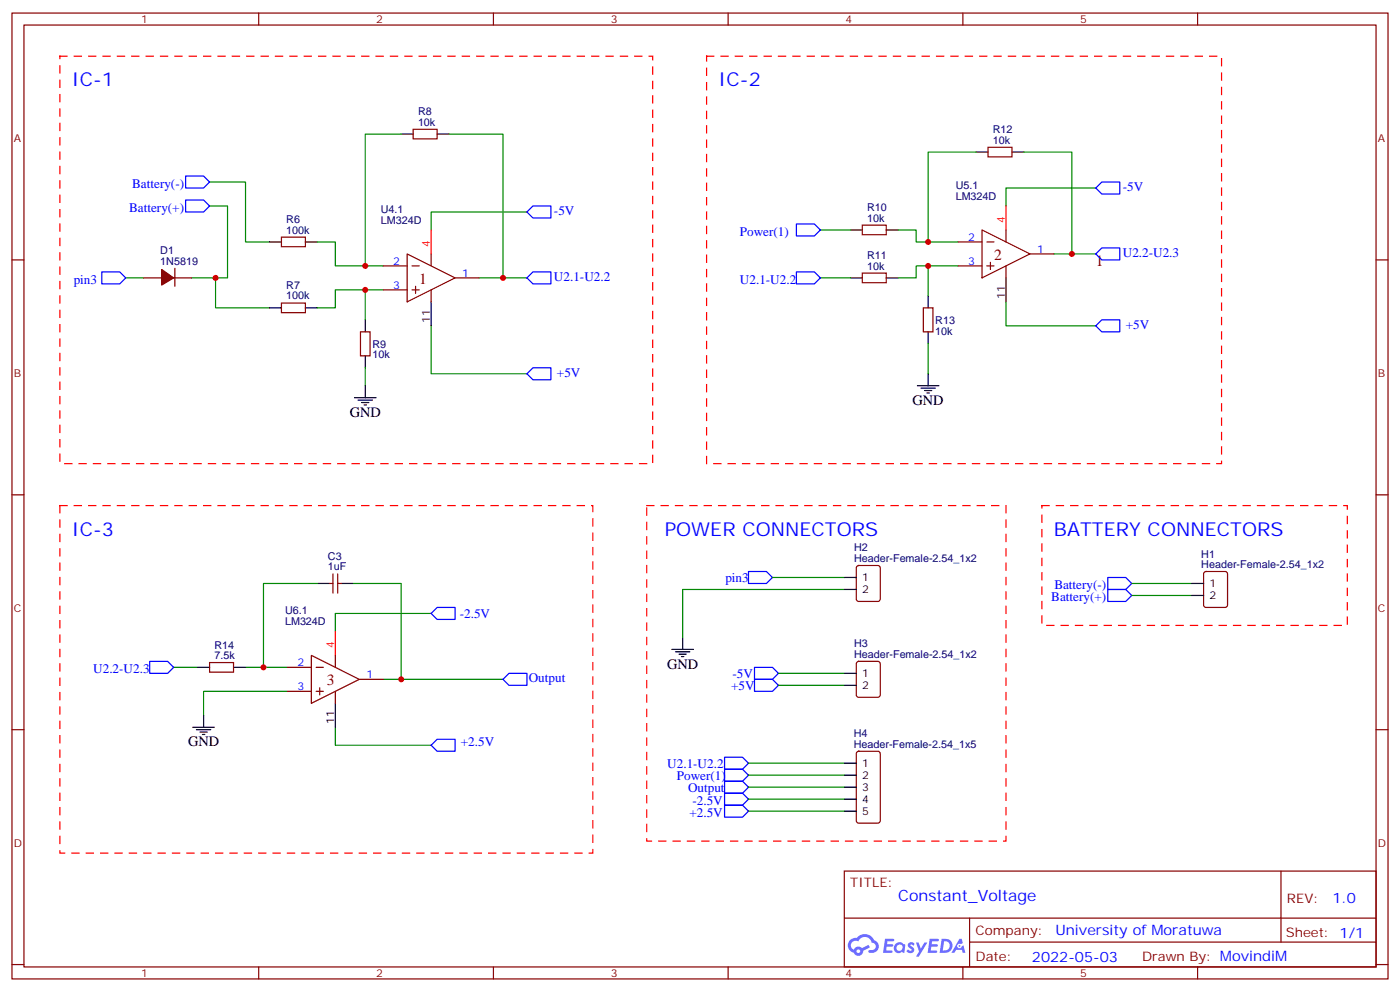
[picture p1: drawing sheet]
<svg xmlns="http://www.w3.org/2000/svg" width="412mm" height="292mm" viewBox="0 0 412 292" stroke-linecap="round" stroke-linejoin="round" font-family="sans-serif">
<g fill="none" stroke="#870000" stroke-width=".35">
<path d="M3.5 3.8h405.4v284.4h-405.4zM7.1 7.4h398.2v277.3h-398.2zM76.2 3.8v3.6M145.3 3.8v3.6M214.5 3.8v3.6M283.6 3.8v3.6M352.8 3.8v3.6M3.5 76.5h3.6M405.3 76.5h3.6M3.5 145.7h3.6M405.3 145.7h3.6M3.5 214.8h3.6"/>
<path d="M405.3 214.8h3.6M248.7 256.4h156.6v28.3h-156.6zM377.3 256.5v20.8M248.7 270.3h156.5M285.6 277.3h119.6M285.6 270.3v14.1M3.5 284h3.6M76.2 284.7v3.5M145.3 284.7v3.5M214.5 284.7v3.5M283.6 284.7v3.5M352.8 284.7v3.5"/>
<path d="M405.3 284h3.6"/>
</g>
<g fill="#5487ff">
<path d="M267.7 277.6a1.22 1.22 0 0 1 1.7 .3l-.4 .6a.47 .47 0 0 0-.3-.5 .47 .47 0 0 0-.5 .2l.1 .3a1.14 1.14 0 0 1 .8 1.7 1.14 1.14 0 0 1-1.9 0l-.2-.2 .5-.5 .7 .4a.29 .29 0 0 0 .3-.3 .29 .29 0 0 0-.2-.3 1.04 1.04 0 0 1-.6-1.7z"/>
<path d="M260.7 276.4h2.4l.3 .1-.2 .5-1.8 .1-.1 .9h1.5l.3 .3-.3 .4h-1.6l-.2 1.1h1.7l.2 .4-.2 .3h-2.6z"/>
<path d="M273.8 276.4h2.4l.3 .1-.1 .5-1.8 .1-.2 .9h1.6l.3 .3-.4 .4h-1.6l-.1 1.1h1.7l.2 .4-.2 .3h-2.6z"/>
<path d="M282.6 276.4h.7l.3 1.2-.6 .3a.69 .69 0 0 0-1 .3 .69 .69 0 0 0 .4 1 .69 .69 0 0 0 .9-.6l.5-.3 .6 2.2h-.8l-.2-.9h-1.8l-.5 .9h-.8z"/>
<path d="M269.8 277.4h.8l.6 1.9 1.1-1.9h.9l-2.6 4.2h-.8l.9-1.5z"/>
<path d="M277.4 276.4l-.6 4.1h1.3a2.11 2.11 0 0 0 2.5-2.1 2.11 2.11 0 0 0-2.5-2zM278.1 277.1a1.39 1.39 0 0 1 1.7 1.4 1.39 1.39 0 0 1-1.8 1.3h-.3z"/>
<path d="M263.7 278a1.54 1.54 0 0 0-.1 2.1 1.54 1.54 0 0 0 2.2 .2l.6 .2 .3-2.3-.2-.2-.4-.1a1.49 1.49 0 0 0-2.4 .1zM264 279a.94 .94 0 0 1 1.8 0 .94 .94 0 0 1-1.8 0z"/>
<path d="M250.4 276.7a2.18 2.18 0 0 0 1.1 3.8 1.44 1.44 0 0 0 1.6 .9 1.44 1.44 0 0 0 1.2-1.5l2-1-.5-.7-1.9 .9a1.47 1.47 0 0 0-2.4 .5 1.39 1.39 0 0 1-.7-2 1.39 1.39 0 0 1 2-.5 2.12 2.12 0 0 1 2.2-1.3 2.12 2.12 0 0 1 1.9 1.7 1.14 1.14 0 0 1 1.1 1.4 1.14 1.14 0 0 1-1.7 .8 .43 .43 0 0 0-.5 .3 .43 .43 0 0 0 .4 .5 1.98 1.98 0 0 0 2.5-1.2 1.98 1.98 0 0 0-1.2-2.5 3.1 3.1 0 0 0-5.3-.7l-.9 .1zM252.3 280a.55 .55 0 0 1 1.1 0 .55 .55 0 0 1-1.1 0z"/>
<circle cx="282.6" cy="278.5" r=".26"/>
</g>
<g fill="none" stroke="#00f" stroke-width=".35">
<path d="M54.7 51.8h5.3l1.7 1.8-1.7 1.8h-5.3zM54.7 58.9h5.3l1.7 1.7-1.7 1.8h-5.3zM322.8 55.4l1.8-1.8h5.2v3.5h-5.2zM155.2 62.4l1.8-1.8h5.3v3.6h-5.3zM234.6 65.9h5.3l1.8 1.8-1.8 1.8h-5.3zM322.8 74.8l1.8-1.8h5.2v3.5h-5.2zM30 80h5.3l1.7 1.8-1.7 1.8h-5.3zM155.2 81.8l1.8-1.8h5.3v3.6h-5.3zM234.6 80h5.3l1.8 1.8-1.8 1.8h-5.3zM322.8 95.9l1.8-1.7h5.2v3.5h-5.2zM155.2 110l1.8-1.7h5.3v3.5h-5.3zM220.5 168.2h5.3l1.7 1.8-1.7 1.8h-5.3z"/>
<path d="M326.3 170h5.3l1.8 1.8-1.8 1.7h-5.3zM326.3 173.5h5.3l1.8 1.8-1.8 1.8h-5.3zM44.1 194.7h5.3l1.8 1.8-1.8 1.7h-5.3zM127 180.6l1.8-1.8h5.3v3.6h-5.3zM149.9 198.2h5.3v3.6h-5.3l-1.7-1.8zM222.2 196.5h5.3l1.8 1.7-1.8 1.8h-5.3zM222.2 200h5.3l1.8 1.8-1.8 1.7h-5.3zM127 219.4l1.8-1.8h5.3v3.6h-5.3zM213.4 230h5.3l1.8 1.7-1.8 1.8h-5.3zM213.4 226.4h5.3l1.8 1.8-1.8 1.8h-5.3zM213.4 222.9h5.3l1.8 1.8-1.8 1.7h-5.3zM213.4 233.5h5.3l1.8 1.8-1.8 1.7h-5.3z"/>
<path d="M213.4 237h5.3l1.8 1.8-1.8 1.8h-5.3z"/>
</g>
<g fill="none" stroke="#008700" stroke-width=".35">
<path d="M118.2 39.5h-10.6v38.8M132.3 39.5h15.9v42.3M61.7 53.6h10.6v17.6h7.1M287.5 44.8h-14.1v26.4M301.6 44.8h14.1v30M322.8 55.4h-26.5v5.2M61.7 60.6h5.3v21.2h-10.6M93.5 71.2h5.3v7.1h14.1M155.2 62.4h-28.2v5.3M241.7 67.7h8.8M264.6 67.7h5.3v3.5h12.3M273.4 78.3v8.8"/>
<path d="M282.2 78.3h-12.3v3.5h-5.3M310.4 74.8h12.4M37 81.8h5.3M63.5 81.8v8.8h15.9M107.6 85.3v8.9M112.9 85.3h-14.1v5.3h-5.3M127 95.9v14.1h28.2M141.1 81.8h14.1M241.7 81.8h8.8M296.3 88.9v7h26.5M107.6 108.3v5.3M273.4 101.2v8.8"/>
<path d="M93.5 171.8h-15.9v24.7M104.1 171.8h14.1v28.2h-5.3M227.5 170h21.2M248.7 173.5h-47.6v14.1M333.4 171.8h17.6M333.4 175.3h17.6M51.2 196.5h7M72.3 196.5h12.4M118.2 200h30M127 180.6h-28.2v5.3M229.3 198.2h19.4M84.7 203.5h-24.7v7.1"/>
<path d="M98.8 214.1v5.3h28.2M229.3 201.8h19.4M220.5 231.7h28.2M220.5 235.3h28.2M220.5 238.8h28.2M220.5 224.7h28.2M220.5 228.2h28.2"/>
</g>
<g fill="none" stroke="#870000" stroke-width=".35">
<path d="M121.7 38.1h7.1v2.8h-7.1zM291 43.4h7.1v2.8h-7.1zM51.5 79v5.3M82.9 69.8h7.1v2.8h-7.1zM112.9 78.3h7M119.9 74.8l14.2 7-14.2 7.1zM121.4 78.3h2.1M127 74.8v3.5M254 66.3h7.1v2.8h-7.1zM282.2 78.3h7.1M282.2 71.2h7.1M289.3 67.7l14.1 7.1-14.1 7z"/>
<path d="M290.7 78.3h2.1M290.7 71.2h2.1M291.7 77.2v2.1M296.3 67.7v3.5M296.3 78.3v3.5M303.4 74.8h7M42.3 81.8h5.3M51.2 81.8h5.2M82.9 89.2h7.1v2.8h-7.1zM106.2 97.7h2.8v7h-2.8zM112.9 85.3h7M121.4 85.3h2.1"/>
<path d="M122.4 84.3v2.1M127 85.3v3.6M134.1 81.8h7M254 80.4h7.1v2.8h-7.1zM272 90.6h2.8v7.1h-2.8zM97 171.8h1.1M98.1 168.9v5.7M99.5 168.9v5.7M99.5 171.8h1M252.5 166.7l.4-.2h5.7l.6 .4 .1 9.5-.5 .6-5.9 .1-.6-.5-.1-9.4zM354.8 168.4l.4-.2h5.7l.6 .5 .1 9.4-.5 .7h-5.9l-.6-.4-.1-9.5zM61.7 195.1h7.1v2.8h-7.1z"/>
<path d="M84.7 196.5h7M91.7 192.9l14.1 7.1-14.1 7zM93.1 196.5h2.1M98.8 192.9v3.6M105.8 200h7.1M252.5 194.9l.4-.2h5.7l.6 .4 .1 9.5-.5 .6-5.9 .1-.6-.5-.1-9.4zM84.7 203.5h7M93.1 203.5h2.1M94.2 202.5v2.1M98.8 203.5v3.5M252.5 221.4l.4-.2h5.7l.6 .4 .1 20-.5 .7h-5.9l-.6-.4-.1-20z"/>
</g>
<path d="M47.6 79.3l3.6 2.5-3.6 2.1z" fill="#870000" stroke="#870000" stroke-width=".35"/>
<g fill="none" stroke="#000" stroke-width=".35">
<path d="M118.2 39.5h3.5M128.8 39.5h3.5M287.5 44.8h3.5M298.1 44.8h3.5M79.4 71.2h3.5M90 71.2h3.5M250.5 67.7h3.5M261.1 67.7h3.5M79.4 90.6h3.5M90 90.6h3.5M107.6 94.2v3.5M127 88.9v7"/>
<path d="M250.5 81.8h3.5M261.1 81.8h3.5M273.4 87.1v3.5M273.4 97.7v3.5M296.3 81.8v7.1M104.4 117.1h6.4M105.5 117.8h4.2M106.5 118.5h2.2M107.2 119.2h.7M107.6 104.7v3.6M107.6 113.6v3.5M270.2 113.6h6.4"/>
<path d="M271.3 114.3h4.2M272.3 115h2.2M273 115.7h.8M273.4 110v3.6M93.5 171.8h3.5M100.5 171.8h3.6M248.7 170h3.5M248.7 173.5h3.5M351 171.8h3.5M351 175.3h3.5M58.2 196.5h3.5M68.8 196.5h3.5"/>
<path d="M197.9 191.2h6.4M199 191.9h4.2M200 192.6h2.1M200.7 193.3h.7M201.1 187.6v3.6M248.7 198.2h3.5M56.8 214.1h6.3M57.9 214.8h4.2M58.9 215.5h2.1M59.6 216.2h.7M60 210.6v3.5M98.8 207v7.1"/>
<path d="M248.7 201.8h3.5M248.7 224.7h3.5M248.7 228.2h3.5M248.7 231.7h3.5M248.7 235.3h3.5M248.7 238.8h3.5"/>
</g>
<path d="M127 67.7v7.1M296.3 60.6v7.1M98.8 185.9v7" fill="none" stroke="#f00" stroke-width=".35"/>
<path d="M17.6 16.5h174.7v120h-174.7zM208.1 16.5h151.7v120h-151.7zM17.6 148.8h157v102.3h-157zM190.5 148.8h105.8v98.8h-105.8zM306.9 148.8h90v35.3h-90z" fill="none" stroke="#f00" stroke-width=".35" stroke-dasharray="2.1 2.1"/>
<g fill="#c00">
<circle cx="63.5" cy="81.8" r=".88"/>
<circle cx="107.6" cy="78.3" r=".88"/>
<circle cx="315.7" cy="74.8" r=".88"/>
<circle cx="273.4" cy="71.2" r=".88"/>
<circle cx="273.4" cy="78.3" r=".88"/>
<circle cx="148.2" cy="81.8" r=".88"/>
<circle cx="107.6" cy="85.3" r=".88"/>
<circle cx="77.6" cy="196.5" r=".88"/>
<circle cx="118.2" cy="200" r=".88"/>
</g>
<g font-size="5.6" fill="#00f">
<text x="21.2" y="25.4">IC-1</text>
<text x="211.7" y="25.4">IC-2</text>
<text x="21.2" y="157.7">IC-3</text>
<text x="195.8" y="157.7">POWER CONNECTORS</text>
<text x="310.4" y="157.7">BATTERY CONNECTORS</text>
</g>
<g font-size="4.6" fill="#800">
<text x="292.8" y="76.5">2</text>
<text x="123.5" y="83.6">1</text>
<text x="322.8" y="78.3">1</text>
<text x="96.3" y="201.8">3</text>
</g>
<text font-size="4.6" fill="#00f" x="264.6" y="265.3">Constant_Voltage</text>
<g font-size="4.2">
<text x="268.8" y="119.2">GND</text>
<text x="103" y="122.7">GND</text>
<text x="196.5" y="196.8">GND</text>
<text x="55.4" y="219.7">GND</text>
</g>
<g font-size="4.2" fill="#00f">
<text x="392.5" y="265.7">1.0</text>
<text x="310.9" y="275.3">University of Moratuwa</text>
<text x="304" y="283.1">2022-05-03</text>
</g>
<g font-size="3.9" fill="#00f">
<text x="38.9" y="55.4">Battery(-)</text>
<text x="330.8" y="56.2">-5V</text>
<text x="38" y="62.4">Battery(+)</text>
<text x="163.2" y="63.3">-5V</text>
<text x="217.9" y="69.5">Power(1)</text>
<text x="330.8" y="75.6">U2.2-U2.3</text>
<text x="21.7" y="83.5">pin3</text>
<text x="163.2" y="82.7">U2.1-U2.2</text>
<text x="218" y="83.6">U2.1-U2.2</text>
<text x="331.6" y="96.8">+5V</text>
<text x="164.1" y="110.9">+5V</text>
<text x="213.7" y="171.3">pin3</text>
<text x="310.6" y="173.5">Battery(-)</text>
<text x="309.7" y="177.1">Battery(+)</text>
<text x="135.4" y="181.9">-2.5V</text>
<text x="27.5" y="198.2">U2.2-U2.3</text>
<text x="155.8" y="200.7">Output</text>
<text x="215.4" y="203">+5V</text>
<text x="215.8" y="199.5">-5V</text>
<text x="135.8" y="219.7">+2.5V</text>
<text x="196.6" y="225.9">U2.1-U2.2</text>
<text x="199.4" y="229.5">Power(1)</text>
<text x="202.7" y="233.1">Output</text>
<text x="204" y="237">-2.5V</text>
<text x="203.1" y="240.6">+2.5V</text>
</g>
<g font-size="3.9" fill="#800">
<text x="250.5" y="261">TITLE:</text>
<text x="379.1" y="265.7">REV:</text>
<text x="287.4" y="275.2">Company:</text>
<text x="378.7" y="275.8">Sheet: 1/1</text>
<text x="287.4" y="282.9">Date:</text>
<text x="336.4" y="283">Drawn By: MovindiM</text>
</g>
<g font-size="3.2" fill="#800">
<text x="41.6" y="6.8">1</text>
<text x="110.8" y="6.8">2</text>
<text x="179.9" y="6.8">3</text>
<text x="249.1" y="6.8">4</text>
<text x="318.2" y="6.8">5</text>
<text x="4.1" y="41.9">A</text>
<text x="405.9" y="41.9">A</text>
<text x="4.1" y="111.1">B</text>
<text x="405.9" y="111.1">B</text>
<text x="4.1" y="180.2">C</text>
<text x="405.9" y="180.2">C</text>
<text x="4.1" y="249.4">D</text>
<text x="405.9" y="249.4">D</text>
<text x="41.6" y="287.7">1</text>
<text x="110.8" y="287.7">2</text>
<text x="179.9" y="287.7">3</text>
<text x="249.1" y="287.7">4</text>
<text x="318.2" y="287.7">5</text>
</g>
<g font-size="3.2" fill="#000080">
<text x="123.1" y="33.9">R8</text>
<text x="123.1" y="37">10k</text>
<text x="292.5" y="39.2">R12</text>
<text x="292.5" y="42.3">10k</text>
<text x="281.5" y="58.9">LM324D</text>
<text x="281.5" y="55.7">U5.1</text>
<text x="84.3" y="65.7">R6</text>
<text x="112.2" y="65.9">LM324D</text>
<text x="112.2" y="62.7">U4.1</text>
<text x="255.4" y="65.2">10k</text>
<text x="255.4" y="62.2">R10</text>
<text x="84.3" y="68.8">100k</text>
<text x="47.2" y="77.9">1N5819</text>
<text x="47.2" y="74.9">D1</text>
<text x="255.4" y="76.3">R11</text>
<text x="255.4" y="79.3">10k</text>
<text x="84.3" y="88.2">100k</text>
<text x="84.3" y="85.1">R7</text>
<text x="275.5" y="95.3">R13</text>
<text x="275.5" y="98.5">10k</text>
<text x="109.7" y="105.5">10k</text>
<text x="109.7" y="102.4">R9</text>
<text x="96.6" y="167.9">1uF</text>
<text x="96.6" y="164.8">C3</text>
<text x="251.6" y="165.4">Header-Female-2.54_1x2</text>
<text x="251.6" y="162.2">H2</text>
<text x="353.9" y="167.2">Header-Female-2.54_1x2</text>
<text x="353.9" y="164.1">H1</text>
<text x="84" y="184.1">LM324D</text>
<text x="84" y="180.9">U6.1</text>
<text x="63.2" y="190.9">R14</text>
<text x="251.6" y="190.4">H3</text>
<text x="63.2" y="194">7.5k</text>
<text x="251.6" y="193.6">Header-Female-2.54_1x2</text>
<text x="251.5" y="220.1">Header-Female-2.54_1x5</text>
<text x="251.5" y="217.1">H4</text>
</g>
<g font-size="3.2" fill="#f00">
<text x="296" y="65.6" transform="rotate(-90 296 65.6)">4</text>
<text x="126.6" y="72.6" transform="rotate(-90 126.6 72.6)">4</text>
<text x="98.4" y="190.8" transform="rotate(-90 98.4 190.8)">4</text>
</g>
<g font-size="3.2" fill="#00f">
<text x="285.1" y="70.9">2</text>
<text x="115.8" y="77.9">2</text>
<text x="285.1" y="77.9">3</text>
<text x="305.5" y="74.4">1</text>
<text x="136.2" y="81.5">1</text>
<text x="115.8" y="85">3</text>
<text x="87.6" y="196.1">2</text>
<text x="87.6" y="203.2">3</text>
<text x="107.9" y="199.6">1</text>
</g>
<g font-size="3.2">
<text x="296" y="88" transform="rotate(-90 296 88)">11</text>
<text x="126.6" y="95" transform="rotate(-90 126.6 95)">11</text>
<text x="254" y="171.1">1</text>
<text x="356.3" y="172.8">1</text>
<text x="254" y="174.6">2</text>
<text x="356.3" y="176.4">2</text>
<text x="254" y="199.3">1</text>
<text x="254" y="202.8">2</text>
<text x="98.4" y="213.2" transform="rotate(-90 98.4 213.2)">11</text>
<text x="254" y="225.7">1</text>
<text x="254" y="229.3">2</text>
<text x="254" y="232.8">3</text>
<text x="254" y="236.3">4</text>
<text x="254" y="239.9">5</text>
</g>
</svg>
